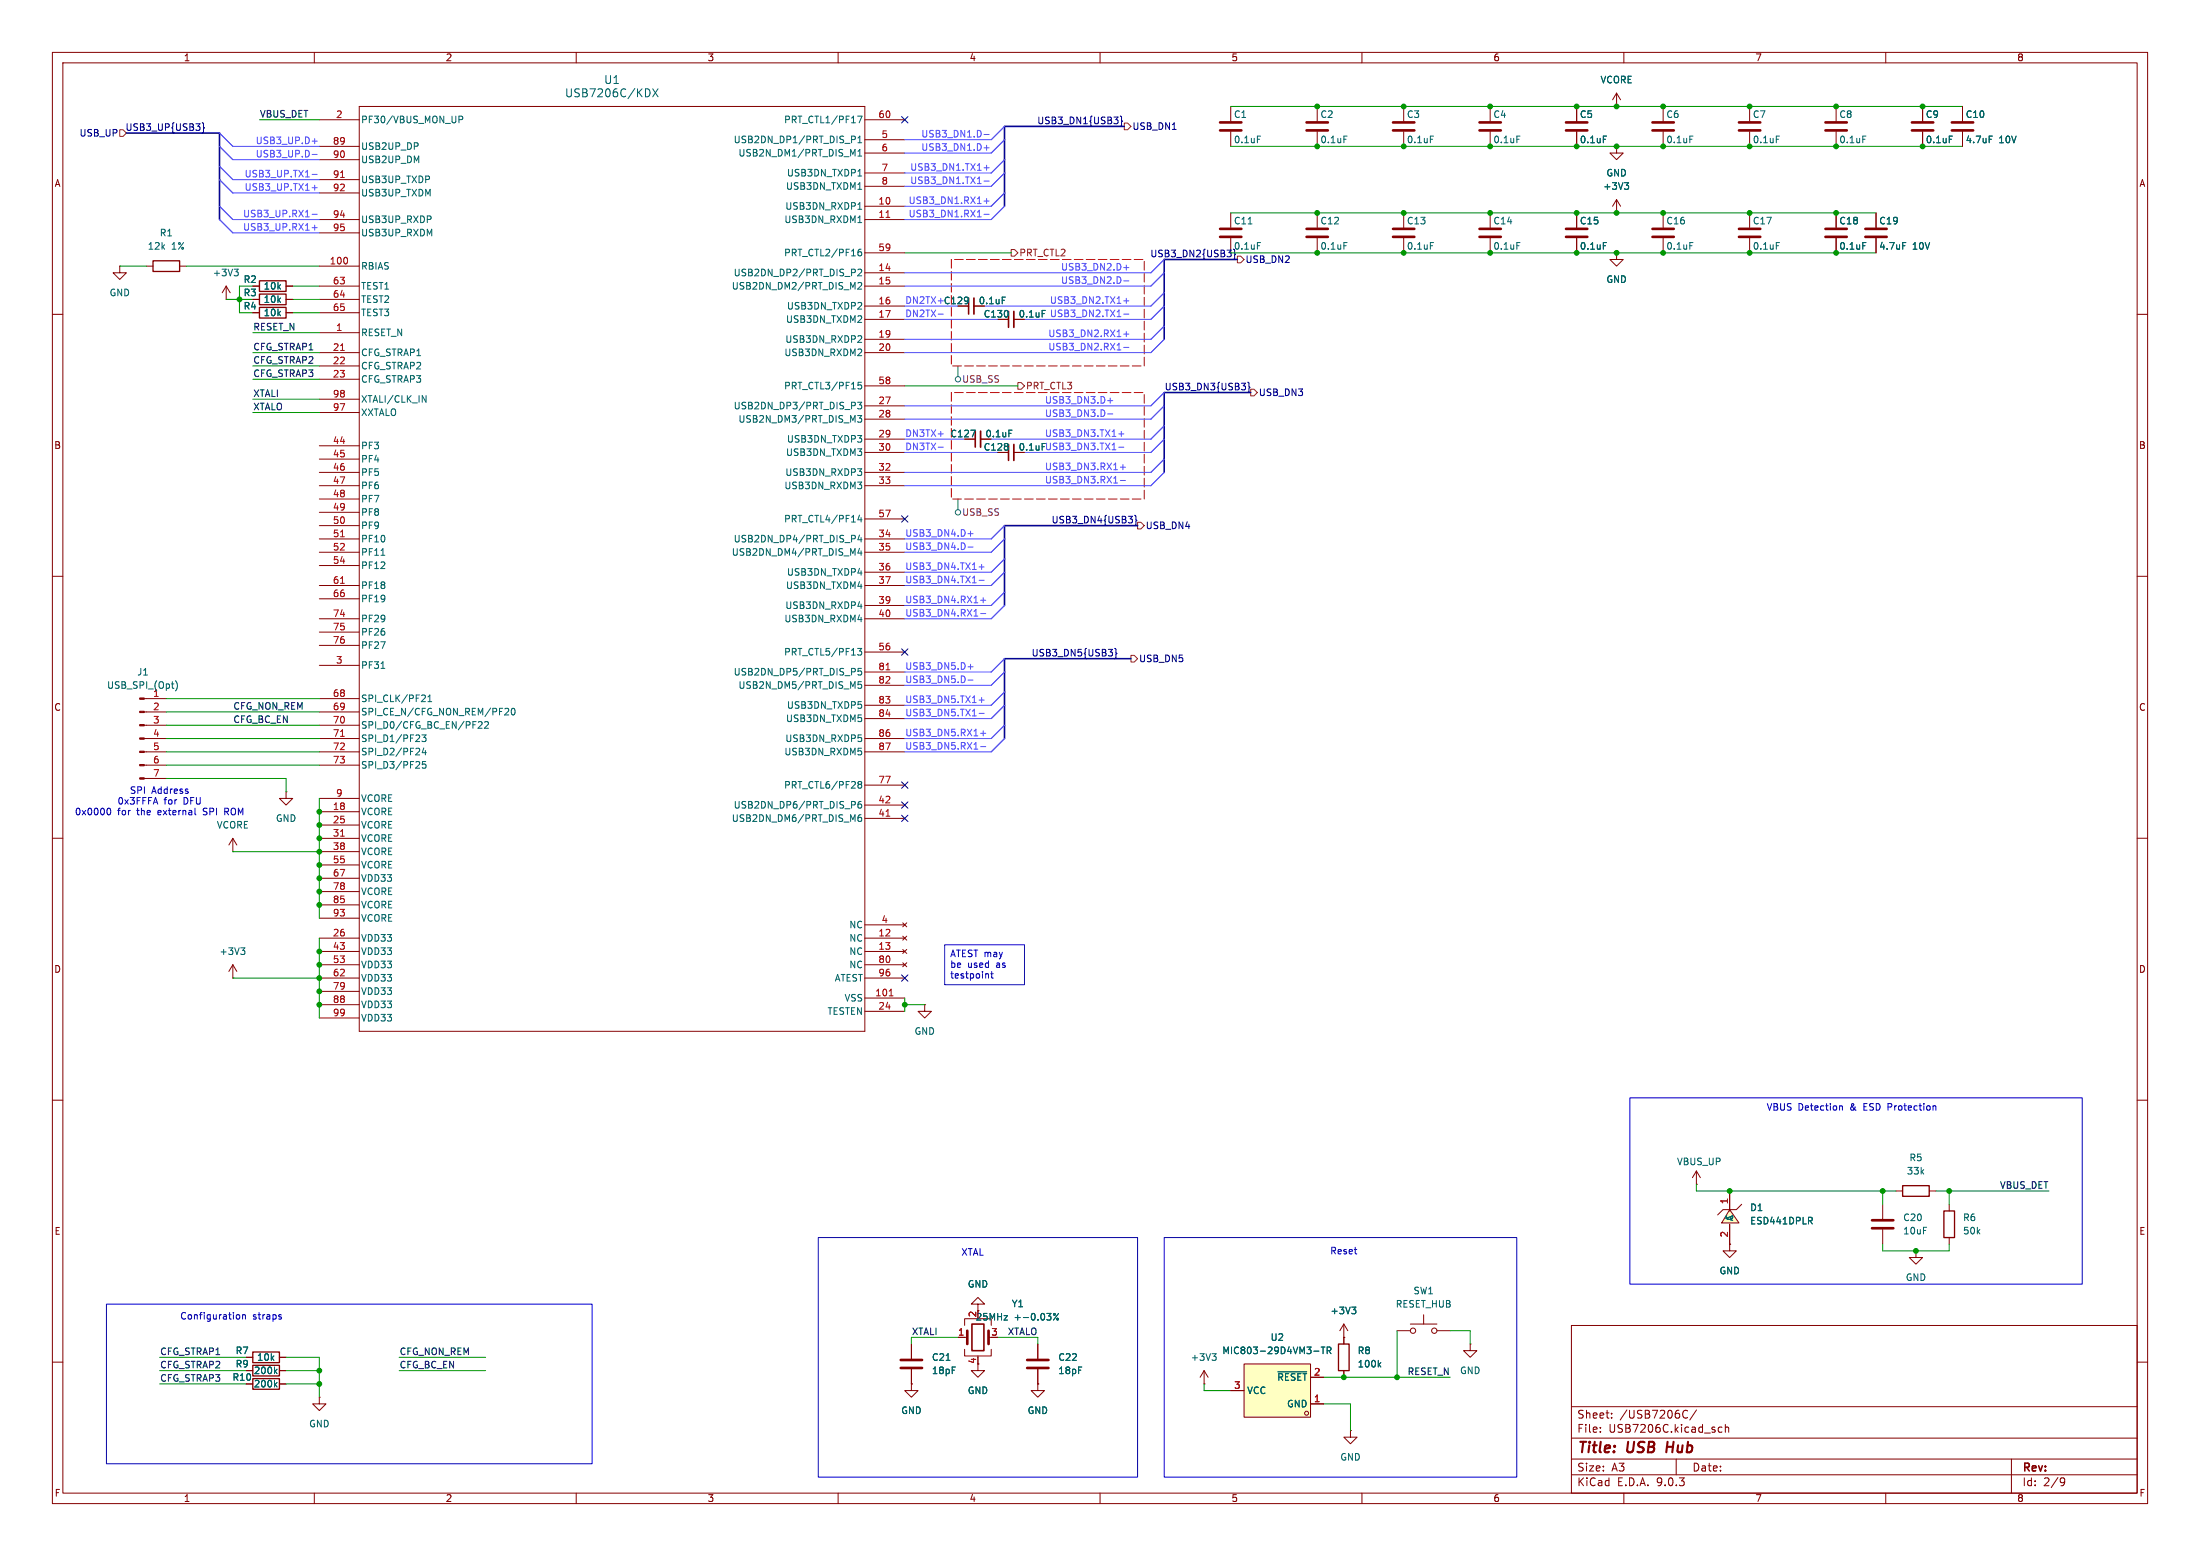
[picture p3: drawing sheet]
<svg xmlns="http://www.w3.org/2000/svg" width="420mm" height="297mm" viewBox="0 0 420 297" stroke-linecap="round" stroke-linejoin="round" font-family="sans-serif">
<g fill="none" stroke="#840000" stroke-width=".19">
<path d="M10 10h400v277h-400zM12 12h396v273h-396zM60 10v2M110 10v2M160 10v2M210 10v2M260 10v2M310 10v2M360 10v2M61 22.9h7.6M61 27.9h7.6M61 30.5h7.6"/>
<path d="M61 34.3h7.6M61 36.8h7.6M68.6 20.3h96.5v176.6h-96.5zM165.1 22.9h7.6M165.1 26.7h7.6M165.1 29.2h7.6M165.1 33h7.6M165.1 35.6h7.6M165.1 39.4h7.6M334 20.3v2.8M334 25.1v2.8M27.9 50.8h1.3"/>
<path d="M34.3 50.8h1.3M43.2 57.2h.1M43.2 54.6l-.8 1.3M43.2 54.6l.7 1.3M43.2 54.6v2.6M48.3 57.2h1.2M48.3 54.6h1.2M54.6 57.2h1.3M54.6 54.6h1.3M61 57.2h7.6M61 54.6h7.6M61 41.9h7.6"/>
<path d="M61 44.5h7.6M61 50.8h7.6M61 59.7h7.6M165.1 54.6h7.6M165.1 41.9h7.6M165.1 48.3h7.6M165.1 52.1h7.6M165.1 58.4h7.6M10 60h2M61 63.5h7.6M61 67.3h7.6M61 69.9h7.6"/>
<path d="M61 72.4h7.6M61 76.2h7.6M61 78.7h7.6M165.1 67.3h7.6M165.1 61h7.6M165.1 64.8h7.6M165.1 73.7h7.6M165.1 77.5h7.6M408 60h2M61 85.1h7.6M61 87.6h7.6M61 90.2h7.6"/>
<path d="M61 92.7h7.6M61 95.3h7.6M61 97.8h7.6M165.1 90.2h7.6M165.1 92.7h7.6M165.1 80h7.6M165.1 83.8h7.6M165.1 86.4h7.6M165.1 99.1h7.6M10 110h2M61 100.3h7.6M61 102.9h7.6"/>
<path d="M61 105.4h7.6M61 108h7.6M61 111.8h7.6M61 114.3h7.6M61 118.1h7.6M165.1 102.9h7.6M165.1 105.4h7.6M165.1 111.8h7.6M165.1 118.1h7.6M165.1 109.2h7.6M165.1 115.6h7.6M408 110h2"/>
<path d="M61 120.7h7.6M61 123.2h7.6M61 127h7.6M61 133.4h7.6M61 135.9h7.6M61 138.4h7.6M165.1 124.5h7.6M165.1 128.3h7.6M165.1 130.8h7.6M165.1 134.6h7.6M165.1 137.2h7.6M10 160h2"/>
<path d="M61 141h7.6M61 143.5h7.6M61 146.1h7.6M61 152.4h7.6M61 154.9h7.6M61 157.5h7.6M165.1 141h7.6M165.1 143.5h7.6M165.1 149.9h7.6M165.1 153.7h7.6M165.1 156.2h7.6M408 160h2"/>
<path d="M61 160h7.6M61 162.6h7.6M61 165.1h7.6M61 167.6h7.6M61 170.2h7.6M61 172.7h7.6M61 175.3h7.6M61 179.1h7.6M165.1 179.1h7.6M165.1 176.5h7.6M172.3 176.1l.8 .8M172.3 178.7l.8 .8"/>
<path d="M173.1 176.1l-.8 .8M173.1 178.7l-.8 .8M44.4 186.7h.1M44.4 184.2l.8 1.2M44.4 184.2l-.7 1.2M44.4 184.2v2.5M61 181.6h7.6M61 184.2h7.6M61 186.7h7.6M61 189.2h7.6M61 191.8h7.6M61 194.3h7.6"/>
<path d="M165.1 181.6h7.6M165.1 184.2h7.6M165.1 186.7h7.6M165.1 190.5h7.6M165.1 193h7.6M172.3 181.2l.8 .8M172.3 183.8l.8 .7M173.1 181.2l-.8 .8M173.1 183.8l-.8 .7M176.5 191.8v1.2h1.3l-1.3 1.3-1.2-1.3h1.2M176.5 191.8h.1M10 210h2"/>
<path d="M408 210h2M323.8 226.1h.1M323.8 223.5l-.7 1.3M323.8 223.5l.8 1.3M323.8 223.5v2.6M330.2 237.5v1.3h1.3l-1.3 1.2-1.3-1.2h1.3M330.2 237.5h.1M47 259.1h1.3M53.3 259.1h1.3M256.5 255.3v1.2M280.7 256.5v1.3h1.2l-1.2 1.3-1.3-1.3h1.3M280.7 256.5h.1"/>
<path d="M300 253h108v32h-108zM10 260h2M47 264.2h1.3M47 261.6h1.3M53.3 264.2h1.3M53.3 261.6h1.3M256.5 261.6v1.3M300 278.5h108M300 274.5h108M300 268.5h108M305.5 273.2v.2M305.5 272.5v.1"/>
<path d="M307.7 270.5v.2M307.7 269.8v.1M320 278.5v3M321.5 269.3l.4-.1 .3 .1M322.2 270.5l-.3 .2-.4-.1M323.9 269.1l-1.3 1.9M328.7 272.5l-.4-.1-.3 .3 .2 .6h.5M329.4 272.5l.2-.1 .3 .1 .1 .9M329.4 271.9v1.5M384 278.5v6.5M408 260h2M60 285v2"/>
<path d="M110 285v2M160 285v2M210 285v2M260 285v2M300 281.5h108M310 285v2M360 285v2M393.6 282.1l.5 .1a.99 .99 0 0 1-.4 1.4h-.3M394.2 282.7l-.3 .3h-.3"/>
</g>
<path d="M318.3 275.2l-.2 2" fill="none" stroke="#840000" stroke-width=".4"/>
<path d="M29.2 49.8h5.1v2h-5.1zM49.5 56.1h5.1v2.1h-5.1zM49.5 53.6h5.1v2h-5.1zM48.3 258.1h5v2h-5zM255.5 256.5h2.1v5.1h-2.1zM48.3 263.1h5v2.1h-5zM48.3 260.6h5v2h-5z" fill="none" stroke="#840000" stroke-width=".25"/>
<g fill="none" stroke="#006464" stroke-width=".19">
<path d="M124 17.3v.8M124.6 17l1 1.5M125.6 17l-1 1.5M87.6 22.8h.6l.1-.2v-.3l-.7-.1v1.2M162.6 26h.5l.2 .2-.1 .4h-.6M162.8 29.4l.4-.9v1.3M163.7 22.2h.9l-.6 1.2M163.8 27.2h.7M163.8 26.3l.3-.3v1.2M163.8 28.9l.3-.4v1.3M163.8 29.8h.7M163.8 33.6h.7"/>
<path d="M163.8 36.1h.7M163.8 39.9h.7M339.1 26h.6M44.7 51.4h.8l-.4 .5M45.2 51.9l.3 .2v.3l-.3 .2M163.2 51.4l.1 .2-.1 .4M163.8 42.5h.7M163.8 51.5l.5-.1 .2 .3-.8 .9h.8M163.8 54l.5-.1 .2 .4-.8 .9h.8M164.4 47.6h-.4a.86 .86 0 0 0 0 1.2l.4-.1 .1-.4-.2-.2h-.4l-.1 .2M80.6 75.5l.7 1.3v-1.3M163.2 76.8l.1 .2-.1 .4"/>
<path d="M163.7 76.8h.8l-.4 .5 .3 .1v.5l-.1 .1-.6-.1M163.7 79.3h.8l-.4 .5 .3 .1v.6l-.1 .1-.6-.1M164.4 64.1l.1 .2-.1 .3-.7 .7h.8M164.4 73h-.6v.6l.2-.1h.4l.1 .2-.1 .4-.1 .1-.5-.1M163.7 89.5h.8l-.4 .5M164.1 98.3l-.3 .9h.8M164.4 90l.1 .2-.1 .5M164.4 98.8v.8M72.7 106h.8M163.2 102.3v.4M163.8 109.4h.8M163.8 115.7h.8"/>
<path d="M163.8 118.3h.8M164.1 102.1l-.3 .9h.8M164.1 104.7l-.3 .9h.8M164.4 102.6v.8M164.4 105.1v.9M72.7 127.6h.8M81.1 132.7l.1 .2v.3l-.8 .7h.8M81.7 133.9h.7M81.7 133l.4-.3v1.2M91.3 137.9l.5-.2 .2 .4-.8 .9h.8M92.5 137.9l.5-.2 .2 .4-.7 .9h.7M96.6 135.2l.4 .1 .1 .3-.8 .9h.8"/>
<path d="M97.8 135.3l.1-.1a.68 .68 0 0 1 .4 .6 .68 .68 0 0 1-.4 .7 .84 .84 0 0 1-.1-1.2zM163.2 127.6l.1 .2-.1 .4M163.7 123.8h.8l-.4 .5 .3 .1v.5l-.1 .1-.6-.1M164.4 127.6h-.6v.6l.2-.1h.4l.1 .2-.1 .4-.1 .1-.5-.1M164.4 130.1h-.6v.6l.2-.1 .4 .1 .1 .1-.1 .5-.1 .1-.5-.1M80.5 140.3h.8l-.4 .5 .4 .1v.5l-.2 .1-.6-.1M80.9 142.8l-.3 .9h.8M81.2 143.2v.9M81.3 145.4h-.6l-.1 .6 .2-.2 .4 .1 .1 .2v.4l-.2 .1-.5-.1M163.2 153l.1 .2-.1 .4M163.8 140.3h.6M164 149.7l-.2-.2 .2-.3h.3l.2 .2-.2 .3"/>
<path d="M164 149.7l-.2 .3v.3l.2 .1h.4l.1-.2v-.2l-.2-.3M164 149.7h.3M164.4 153h-.4a.86 .86 0 0 0 0 1.2l.4-.1 .1-.4-.2-.2h-.4l-.1 .2M164.4 155.5l-.4 .1a.86 .86 0 0 0 0 1.2l.4-.1 .1-.5-.2-.2-.4 .1-.1 .1M164.4 140.8l.1 .2-.1 .5M46 180.9h.7l-.4 .5M46.5 181.4l.2 .2v.3l-.2 .3M52.5 264.3l.4 .4M52.5 261.7l.4 .5M52.9 263.9l-.5 .5M52.9 261.4l-.5 .4M263.2 260.4l.4 .5"/>
<path d="M263.6 260.1l-.5 .5"/>
</g>
<path d="M65 33.9h.7M169.2 41.5h.7M65 66.9h.7M65 102.5h.7M65 111.3h.7M169.2 127.9h.7M65 140.6h.7M65 159.6h.7M169.2 155.8h.7M169.8 190.1h.7" fill="none" stroke="#a90000" stroke-width=".19"/>
<path d="M332 23.4h4M332 24.9h4" fill="none" stroke="#840000" stroke-width=".51"/>
<path d="M330.2 230.9l1.8 2.5h-3.3z" fill="#ffffc2"/>
<g fill="none" stroke="#840000" stroke-width=".19">
<path d="M308.6 17.8v2.5M308.6 17.8l-.8 1.3M308.6 17.8l.8 1.3M234.9 20.3v2.8M234.9 25.1v2.8M251.5 20.3v2.8M251.5 25.1v2.8M268 20.3v2.8M268 25.1v2.8M284.5 20.3v2.8M284.5 25.1v2.8M301 20.3v2.8"/>
<path d="M301 25.1v2.8M308.6 27.9v1.3h1.3l-1.3 1.3-1.3-1.3h1.3M308.6 27.9h.1M308.6 20.3h.1M308.6 38.1l-.8 1.3M308.6 38.1l.8 1.3M308.6 38.1v2.5M317.5 20.3v2.8M317.5 25.1v2.8M350.5 20.3v2.8M350.5 25.1v2.8M367 20.3v2.8"/>
<path d="M367 25.1v2.8M374.6 20.3v2.8M374.6 25.1v2.8M22.9 50.8v1.3h-1.3l1.3 1.2 1.2-1.2h-1.2M22.9 50.8h.1M48.3 59.7h1.2M54.6 59.7h1.3M182.9 58.4h2M185.9 58.4h2.1M234.9 40.6v2.8M234.9 45.5v2.8M251.5 40.6v2.8"/>
<path d="M251.5 45.5v2.8M268 40.6v2.8M268 45.5v2.8M284.5 40.6v2.8M284.5 45.5v2.8M301 40.6v2.8M301 45.5v2.8M308.6 40.6h.1M308.6 48.3v1.2h1.3l-1.3 1.3-1.3-1.3h1.3M308.6 48.3h.1M317.5 40.6v2.8M317.5 45.5v2.8"/>
<path d="M334 40.6v2.8M334 45.5v2.8M350.5 40.6v2.8M350.5 45.5v2.8M358.1 40.6v2.8M358.1 45.5v2.8M190.5 61h2M193.5 61h2.1M184.1 83.8h2.1M187.2 83.8h2M190.5 86.4h2M193.5 86.4h2.1"/>
<path d="M27.5 133.4h4.2M27.5 135.9h4.2M27.5 138.4h4.2M27.5 141h4.2M27.5 143.5h4.2M27.5 146.1h4.2M27.5 148.6h4.2M54.6 151.1v1.3h1.3l-1.3 1.3-1.3-1.3h1.3M54.6 151.1h.1M44.4 162.6h.1M44.4 160l-.7 1.3M44.4 160l.8 1.3"/>
<path d="M44.4 160v2.6M330.2 230.9l1.8 2.5h-3.3zM330.2 227.3v3.8M330.2 233.7v3.8M332.5 229.9l-1 1h-2.6l-1 1M359.4 229.9v2.8M359.4 234.7v2.8M361.9 227.3h1.3M365.8 238.8v1.2h1.2l-1.2 1.3-1.3-1.3h1.3M365.8 238.8h.1M368.3 227.3h1.3M372.1 229.9v1.2"/>
<path d="M372.1 236.2v1.3M174 256.5v2.8M182.9 255.3h1.8M184.1 253v-1.3h5.1v1.3M184.1 257.6v1.2h5.1v-1.2M186.7 248.9h1.3l-1.3-1.3-1.3 1.3h1.3v1.3M186.7 258.8v.3M198.1 256.5v2.8M266.7 254h2.5M269.2 252.7h5.1M271.8 251v1.7M274.3 254h2.6"/>
<path d="M61 266.7v1.3h1.2l-1.2 1.2-1.3-1.2h1.3M61 266.7h.1M174 264.2v1.2h1.3l-1.3 1.3-1.3-1.3h1.3M174 264.2h.1M174 261.4v2.8M186.7 260.3v1.3h1.3l-1.3 1.3-1.3-1.3h1.3M198.1 264.2v1.2h1.3l-1.3 1.3-1.3-1.3h1.3M198.1 264.2h.1M198.1 261.4v2.8M229.9 264.2h.1M229.9 261.6l-.8 1.3M229.9 261.6l.7 1.3"/>
<path d="M229.9 261.6v2.6M257.8 273v1.3h1.3l-1.3 1.3-1.3-1.3h1.3M257.8 273h.1"/>
<circle cx="269.7" cy="254" r=".51"/>
<circle cx="273.8" cy="254" r=".51"/>
</g>
<g fill="none" stroke="#006464" stroke-width=".19">
<path d="M240 26h.6M256.6 26h.6M273.1 26h.6M289.6 26h.6M306.1 26h.6M310.1 34.9h.8l-.4 .5M310.7 35.4l.2 .2v.3l-.2 .2M322.6 26h.6M355.6 26h.6M372.1 26h.6M379.7 26h.6M191.3 56.7h.6"/>
<path d="M198.9 59.3h.7M238.3 42.7h.7M240 46.3h.6M256.6 46.3h.6M273.1 46.3h.6M289.6 46.3h.6M306.1 46.3h.6M322.6 46.3h.6M339.1 46.3h.6M355.6 46.3h.6M363.2 46.3h.6M185.3 82.1h.9l-.6 1.3"/>
<path d="M192.6 82.1h.6M33.5 129.9a1.46 1.46 0 0 1 0 2M345.6 233l.4 .6M345.9 232.4l.1 .2-.1 .4M180.6 259.7h.8M202.1 250.7l-1 1.3M231.4 258.4h.8l-.5 .5M231.9 258.9l.3 .2v.3l-.3 .3"/>
<circle cx="201.3" cy="250.9" r=".18"/>
<circle cx="201.9" cy="251.8" r=".18"/>
</g>
<g fill="none" stroke="#840000" stroke-width=".51">
<path d="M232.9 23.4h4.1M232.9 24.9h4.1M249.4 23.4h4.1M249.4 24.9h4.1M265.9 23.4h4.1M265.9 24.9h4.1M282.4 23.4h4.1M282.4 24.9h4.1M299 23.4h4M299 24.9h4M315.5 23.4h4M315.5 24.9h4"/>
<path d="M348.5 23.4h4.1M348.5 24.9h4.1M365 23.4h4.1M365 24.9h4.1M372.6 23.4h4.1M372.6 24.9h4.1M232.9 43.7h4.1M232.9 45.2h4.1M249.4 43.7h4.1M249.4 45.2h4.1M265.9 43.7h4.1M265.9 45.2h4.1"/>
<path d="M282.4 43.7h4.1M282.4 45.2h4.1M299 43.7h4M299 45.2h4M315.5 43.7h4M315.5 45.2h4M332 43.7h4M332 45.2h4M348.5 43.7h4.1M348.5 45.2h4.1M356.1 43.7h4.1M356.1 45.2h4.1"/>
<path d="M357.4 232.9h4M357.4 234.4h4M172 259.6h4M184.7 254v2.5M188.7 254v2.5M196.1 259.6h4.1M172 261.1h4M196.1 261.1h4.1"/>
</g>
<path d="M49.5 58.7h5.1v2h-5.1zM363.2 226.3h5.1v2h-5.1zM371.1 231.1h2v5.1h-2z" fill="none" stroke="#840000" stroke-width=".25"/>
<path d="M184.9 56.9v3M192.5 59.4v3.1M186.2 82.3v3M192.5 84.8v3.1M185.5 252.7h2.3v5.1h-2.3z" fill="none" stroke="#840000" stroke-width=".3"/>
<path d="M185.9 56.9v3M193.5 59.4v3.1M187.2 82.3v3M193.5 84.8v3.1" fill="none" stroke="#840000" stroke-width=".33"/>
<g fill="#840000" stroke="#840000" stroke-width=".19">
<path d="M26.7 133.2h.8v.3h-.8z"/>
<path d="M26.7 135.8h.8v.2h-.8z"/>
<path d="M26.7 138.3h.8v.3h-.8z"/>
<path d="M26.7 140.8h.8v.3h-.8z"/>
<path d="M26.7 143.4h.8v.2h-.8z"/>
<path d="M26.7 145.9h.8v.3h-.8z"/>
<path d="M26.7 148.5h.8v.2h-.8z"/>
</g>
<path d="M237.5 260.3h12.7v10.2h-12.7z" fill="#ffffc2"/>
<g fill="none" stroke="#840000" stroke-width=".19">
<path d="M301 20.3v2.8M301 25.1v2.8M308.6 27.9h.1M308.6 20.3h.1M367 20.3v2.8M367 25.1v2.8M374.6 20.3v2.8M374.6 25.1v2.8M48.3 54.6h1.2M48.3 57.2h1.2M48.3 59.7h1.2M54.6 54.6h1.3"/>
<path d="M54.6 57.2h1.3M54.6 59.7h1.3M182.9 58.4h2M185.9 58.4h2.1M301 40.6v2.8M301 45.5v2.8M308.6 48.3h.1M308.6 40.6h.1M350.5 40.6v2.8M350.5 45.5v2.8M358.1 40.6v2.8M358.1 45.5v2.8"/>
<path d="M190.5 61h2M193.5 61h2.1M184.1 83.8h2.1M187.2 83.8h2M190.5 86.4h2M193.5 86.4h2.1M330.2 237.5h.1M330.2 227.3v3.8M330.2 233.7v3.8M47 259.1h1.3M53.3 259.1h1.3M174 256.5v2.8"/>
<path d="M182.9 255.3h1.2M198.1 256.5v2.8M256.5 255.3h.1M256.5 252.7l-.7 1.3M256.5 252.7l.8 1.3M256.5 252.7v3.8M47 264.2h1.3M47 261.6h1.3M53.3 264.2h1.3M53.3 261.6h1.3M174 264.2h.1M174 261.4v2.8"/>
<path d="M198.1 264.2h.1M198.1 261.4v2.8M234.9 265.4h2.6M237.5 260.3h12.7v10.2h-12.7zM250.2 268h2.5M250.2 262.9h2.5M256.5 261.6v1.3"/>
<circle cx="249.4" cy="269.8" r=".38"/>
</g>
<g fill="none" stroke="#006464" stroke-width=".19">
<path d="M306.1 26h.6M310.1 34.9h.8l-.4 .5M310.7 35.4l.2 .2v.3l-.2 .2M372.1 26h.6M379.7 26h.6M191.3 56.7h.6M198.9 59.3h.7M306.1 46.3h.6M355.6 46.3h.6M363.2 46.3h.6M185.3 82.1h.9l-.6 1.3M192.6 82.1h.6"/>
<path d="M345.6 233l.4 .6M345.9 232.4l.1 .2-.1 .4M180.6 259.7h.8M202.1 250.7l-1 1.3M250.8 257.9h1M252.2 257.1h.7M252.6 257.1v1.3M253.4 257.8l.6-.1 .1-.2-.1-.3-.6-.1v1.3M253.7 257.8l.4 .6M258.1 249.5h.7l-.4 .5M258.6 250l.2 .2v.3l-.2 .3M52.5 264.3l.4 .4"/>
<path d="M52.5 261.7l.4 .5M52.9 263.9l-.5 .5M52.9 261.4l-.5 .4M244 261.8h5.5M263.2 260.4l.4 .5M263.6 260.1l-.5 .5"/>
<circle cx="201.3" cy="250.9" r=".18"/>
<circle cx="201.9" cy="251.8" r=".18"/>
</g>
<g fill="none" stroke="#484848" stroke-width=".19">
<path d="M182.9 69.9v2M182.9 95.3v2"/>
<circle cx="182.9" cy="72.4" r=".51"/>
<circle cx="182.9" cy="97.8" r=".51"/>
</g>
<path d="M181.6 49.5v20.4h36.8v-20.4h-36.8M181.6 74.9v20.4h36.8v-20.4h-36.8" fill="none" stroke="#f00" stroke-width=".19" stroke-dasharray="1.7 .6"/>
<path d="M22.9 24.8h.6l.6 .6-.6 .6h-.6zM214.6 23.5h.7l.6 .6-.6 .7h-.7zM193 47.6h.7l.6 .7-.6 .6h-.7zM236.2 48.9h.7l.6 .6-.6 .7h-.7zM194.3 73h.6l.7 .7-.7 .6h-.6zM238.8 74.3h.6l.6 .6-.6 .7h-.6zM217.2 99.7h.6l.6 .6-.6 .7h-.6zM215.9 125.1h.6l.7 .6-.7 .7h-.6z" fill="none" stroke="#725600" stroke-width=".19"/>
<g fill="none" stroke="#000084" stroke-width=".19">
<path d="M38.6 23.4l.2 .2v.6l.2 .2-.2 .2v.6l-.2 .2M172.1 22.3l1.2 1.2M173.3 22.3l-1.2 1.2M212.7 22.3h.7l-.4 .5M213.4 23v.5M213.9 22.2l.2 .1v.7l.2 .1-.2 .2v.6l-.2 .2M223.8 24.7h.7M234.2 47.7h.8l-.4 .5M235 48.5v.4M235.8 48.5h.1l-.2 .2v.6l-.2 .2M237 73.1h.8l-.5 .5M237.7 73.8v.5"/>
<path d="M238.2 73l.2 .1v.7l.2 .1-.2 .2v.6l-.2 .2M172.1 98.5l1.2 1.2M173.3 98.5l-1.2 1.2M215.4 98.5h.8l-.4 .5M216.1 99.2v.5M216.6 98.4l.2 .1v.7l.2 .1-.2 .2v.6l-.2 .2M172.1 123.9l1.2 1.2M173.3 123.9l-1.2 1.2M211.6 123.9h.8l-.5 .5M212.3 124.6v.5M212.8 123.8l.2 .1v.7l.2 .1-.2 .2v.6l-.2 .2M172.1 155.6l1.2 1.2"/>
<path d="M172.1 153.1l1.2 1.2M172.1 149.3l1.2 1.2M173.3 155.6l-1.2 1.2M173.3 153.1l-1.2 1.2M173.3 149.3l-1.2 1.2M172.1 186.1l1.2 1.2M173.3 186.1l-1.2 1.2"/>
</g>
<g fill="none" stroke="#4a47ff" stroke-width=".19">
<path d="M41.9 39.4l2.5 2.5h16.6M41.9 34.3l2.5 2.5h16.6M41.9 31.8l2.5 2.5h16.6M41.9 25.4l2.5 2.5h16.6M41.9 27.9l2.5 2.6h16.6M59.6 29.5h1M59.6 26.9h1M59.6 35.8h1M59.6 33.3h1M60.1 35.3v1M187.9 38.4h.9M187.9 34.6h.9"/>
<path d="M187.9 32h.9M187.9 28.2h.9M187.9 25.7h.9M188.3 27.7v1M188.3 31.5v1M188.3 37.9v1M191.8 26.7l-2.6 2.5h-16.5M191.8 24.1l-2.6 2.6h-16.5M191.8 30.5l-2.6 2.5h-16.5M191.8 33l-2.6 2.6h-16.5M191.8 39.4l-2.6 2.5h-16.5M191.8 36.8l-2.6 2.6h-16.5"/>
<path d="M41.9 41.9l2.5 2.6h16.6M59.6 40.9h1M59.6 43.5h1M60.1 43v.9M172.7 58.4h10.2M179.1 60h1M187.9 40.9h.9M214.5 60h1M214.5 57.4h1M214.5 51.1h1M214.5 53.6h1M215 50.6v1"/>
<path d="M215 56.9v1M222.2 55.9l-2.5 2.5h-31.7M222.2 58.4l-2.5 2.6h-24.1M222.2 49.5l-2.5 2.6h-47M222.2 52.1l-2.5 2.5h-47M172.7 61h17.8M211.5 79h.9M211.5 76.5h.9M211.9 76v1M214.5 66.3h1M214.5 63.8h1M215 63.3v1"/>
<path d="M222.2 77.5l-2.5 2.5h-47M222.2 74.9l-2.5 2.6h-47M222.2 64.8l-2.5 2.5h-47M222.2 62.2l-2.5 2.6h-47M172.7 83.8h11.4M172.7 86.4h17.8M179.1 85.4h1M213.6 85.4h.9M213.6 82.8h.9M213.9 91.7h1M213.9 89.2h1M214.1 82.3v1"/>
<path d="M214.4 88.7v1M222.2 81.3l-2.5 2.5h-30.5M222.2 87.6l-2.5 2.6h-47M222.2 83.8l-2.5 2.6h-24.1M222.2 90.2l-2.5 2.5h-47M184.8 101.9h1M184.8 104.4h1M185.3 101.4v1M186.9 108.2h1M186.9 110.8h1M187.2 117.1h1M187.2 114.6h1"/>
<path d="M187.4 107.7v1M187.7 114.1v1M191.8 102.9l-2.6 2.5h-16.5M191.8 109.2l-2.6 2.6h-16.5M191.8 106.7l-2.6 2.5h-16.5M191.8 100.3l-2.6 2.6h-16.5M191.8 115.6l-2.6 2.5h-16.5M191.8 113l-2.6 2.6h-16.5M184.8 127.3h1M184.8 129.8h1M185.3 126.8v1M186.9 133.6h1"/>
<path d="M186.9 136.2h1M187.2 140h1M187.4 133.1v1M187.7 139.5v1M191.8 134.6l-2.6 2.6h-16.5M191.8 138.4l-2.6 2.6h-16.5M191.8 128.3l-2.6 2.5h-16.5M191.8 132.1l-2.6 2.5h-16.5M191.8 125.7l-2.6 2.6h-16.5M187.2 142.5h1M191.8 141l-2.6 2.5h-16.5"/>
</g>
<path d="M24.1 25.4h17.8v16.5M214.6 24.1h-22.8v15.3M236.2 49.5h-14v15.3M238.8 74.9h-16.6v15.3M217.2 100.3h-25.4v15.3M215.9 125.7h-24.1v15.3" fill="none" stroke="#000084" stroke-width=".3"/>
<g fill="none" stroke="#009600" stroke-width=".19">
<path d="M49.5 22.9h11.5M234.9 27.9h139.7M22.9 50.8h5M35.6 50.8h25.4M55.9 59.7h5.1M55.9 57.2h5.1M55.9 54.6h5.1M172.7 48.3h20.3M234.9 48.3h123.2M48.3 78.7h12.7M48.3 67.3h12.7M48.3 63.5h12.7"/>
<path d="M48.3 76.2h12.7M48.3 69.9h12.7M48.3 72.4h12.7M172.7 73.7h21.6M31.7 135.9h29.3M31.7 133.4h29.3M31.7 138.4h29.3M31.7 146.1h29.3M31.7 148.6h22.9v2.5M31.7 143.5h29.3M31.7 141h29.3M172.7 190.5v2.5"/>
<path d="M172.7 191.8h3.8M323.8 226.1v1.2h38.1M359.4 237.5v1.3h12.7v-1.3M359.4 227.3v2.6M369.6 227.3h21.6M372.1 227.3v2.6M30.5 259.1h16.5M54.6 259.1h6.4v7.6M76.2 259.1h16.5M182.9 255.3h-8.9v1.2M190.5 255.3h7.6v1.2M266.7 254v8.9"/>
<path d="M276.9 254h3.8v2.5M30.5 261.6h16.5M30.5 264.2h16.5M54.6 261.6h6.4M54.6 264.2h6.4M76.2 261.6h16.5M252.7 268h5.1v5M252.7 262.9h24.2"/>
</g>
<path d="M234.9 20.3h139.7M43.2 57.2h5.1M48.3 54.6h-2.6v5.1h2.6M234.9 40.6h123.2M61 152.4v22.9M44.4 162.6h16.6M61 179.1v15.2M44.4 186.7h16.6M229.9 264.2v1.2h5" fill="none" stroke="#009600" stroke-width=".2"/>
<g fill="none" stroke="#0000c2" stroke-width=".19">
<path d="M20.5 154.4l.2-.1a.68 .68 0 0 1 .5 .6 .68 .68 0 0 1-.5 .6l-.2-.1M37.2 154.3v1.1l.2 .1M42.9 154.9h.5M43.4 154.3h-.5v1.2M180.3 180.3h15.3v7.7h-15.3zM188.5 185.9l.2 .1v.7M189.1 185.9h.5M189.3 185.4v1.1l.3 .2M311.1 209.6h86.4v35.5h-86.4zM351.2 211.2l.2-.1h.3v.8M369.2 211.1l.4 .1v.7M156.2 236.2h61v45.7h-61z"/>
<path d="M222.2 236.2h67.4v45.7h-67.4zM20.3 248.9h92.7v30.5h-92.7zM45.2 251l.3-.1 .3 .3-.2 .5h-.4M46.3 251.1l.2-.2 .3 .1 .1 .8M46.3 250.9v.9M53.6 251.4l.2 .1-.2 .3M53.6 250.9l.1 .1"/>
</g>
<g fill="#009600" stroke="#009600" stroke-width=".19">
<circle cx="330.2" cy="227.3" r=".46"/>
<circle cx="365.8" cy="238.8" r=".46"/>
<circle cx="372.1" cy="227.3" r=".46"/>
<circle cx="359.4" cy="227.3" r=".46"/>
<circle cx="268" cy="27.9" r=".46"/>
<circle cx="251.5" cy="27.9" r=".46"/>
<circle cx="268" cy="20.3" r=".46"/>
<circle cx="251.5" cy="48.3" r=".46"/>
<circle cx="268" cy="48.3" r=".46"/>
<circle cx="251.5" cy="40.6" r=".46"/>
<circle cx="334" cy="48.3" r=".46"/>
<circle cx="350.5" cy="48.3" r=".46"/>
<circle cx="308.6" cy="40.6" r=".46"/>
<circle cx="301" cy="48.3" r=".46"/>
<circle cx="301" cy="40.6" r=".46"/>
<circle cx="308.6" cy="48.3" r=".46"/>
<circle cx="334" cy="40.6" r=".46"/>
<circle cx="317.5" cy="40.6" r=".46"/>
<circle cx="317.5" cy="48.3" r=".46"/>
<circle cx="251.5" cy="20.3" r=".46"/>
<circle cx="268" cy="40.6" r=".46"/>
<circle cx="284.5" cy="48.3" r=".46"/>
<circle cx="284.5" cy="40.6" r=".46"/>
<circle cx="284.5" cy="27.9" r=".46"/>
<circle cx="284.5" cy="20.3" r=".46"/>
<circle cx="317.5" cy="20.3" r=".46"/>
<circle cx="334" cy="27.9" r=".46"/>
<circle cx="334" cy="20.3" r=".46"/>
<circle cx="317.5" cy="27.9" r=".46"/>
<circle cx="308.6" cy="27.9" r=".46"/>
<circle cx="350.5" cy="20.3" r=".46"/>
<circle cx="350.5" cy="27.9" r=".46"/>
<circle cx="308.6" cy="20.3" r=".46"/>
<circle cx="301" cy="27.9" r=".46"/>
<circle cx="301" cy="20.3" r=".46"/>
<circle cx="367" cy="20.3" r=".46"/>
<circle cx="367" cy="27.9" r=".46"/>
<circle cx="350.5" cy="40.6" r=".46"/>
<circle cx="256.5" cy="262.9" r=".46"/>
<circle cx="266.7" cy="262.9" r=".46"/>
<circle cx="61" cy="172.7" r=".46"/>
<circle cx="172.7" cy="191.8" r=".46"/>
<circle cx="61" cy="154.9" r=".46"/>
<circle cx="61" cy="157.5" r=".46"/>
<circle cx="61" cy="189.2" r=".46"/>
<circle cx="61" cy="191.8" r=".46"/>
<circle cx="61" cy="165.1" r=".46"/>
<circle cx="61" cy="170.2" r=".46"/>
<circle cx="61" cy="167.6" r=".46"/>
<circle cx="61" cy="184.2" r=".46"/>
<circle cx="61" cy="186.7" r=".46"/>
<circle cx="61" cy="181.6" r=".46"/>
<circle cx="61" cy="264.2" r=".46"/>
<circle cx="61" cy="261.6" r=".46"/>
<circle cx="61" cy="160" r=".46"/>
<circle cx="61" cy="162.6" r=".46"/>
<circle cx="45.7" cy="57.2" r=".46"/>
</g>
<g font-size="2.8" fill="#840000">
<text x="301" y="277.9">Title:</text>
<text x="310.6" y="277.9">USB</text>
<text x="319" y="277.9">Hub</text>
</g>
<g font-size="2.1" fill="#006464">
<text x="115.2" y="16.2">U1</text>
<text x="107.8" y="18.8">USB7206C/KDX</text>
</g>
<g font-size="2.1" fill="#840000">
<text x="301" y="273.7">File:</text>
<text x="301" y="271">Sheet:</text>
<text x="307.1" y="273.7">USB7206C.kicad_sch</text>
<text x="309.2" y="271">/USB7206C/</text>
<text x="301" y="281.1">Size:</text>
<text x="307.6" y="281.1">A3</text>
<text x="323" y="281.1">Date:</text>
<text x="386" y="281.3">Rev:</text>
<text x="301" y="283.9">KiCad</text>
<text x="308.7" y="283.9">E.D.A.</text>
<text x="316.3" y="283.9">9.0.3</text>
<text x="386" y="283.9">Id:</text>
<text x="390.1" y="283.9">2/9</text>
</g>
<g font-size="1.8" fill="#840000">
<text x="35" y="11.9">1</text>
<text x="85" y="11.9">2</text>
<text x="135" y="11.9">3</text>
<text x="185" y="11.9">4</text>
<text x="235" y="11.9">5</text>
<text x="285" y="11.9">6</text>
<text x="335" y="11.9">7</text>
<text x="385" y="11.9">8</text>
<text x="10.3" y="35.9">A</text>
<text x="408.3" y="35.9">A</text>
<text x="10.3" y="85.9">B</text>
<text x="408.2" y="85.9">B</text>
<text x="10.3" y="135.9">C</text>
<text x="408.2" y="135.9">C</text>
<text x="10.3" y="185.9">D</text>
<text x="408.2" y="185.9">D</text>
<text x="10.3" y="235.9">E</text>
<text x="408.3" y="235.9">E</text>
<text x="10.3" y="285.9">F</text>
<text x="35" y="286.9">1</text>
<text x="85" y="286.9">2</text>
<text x="135" y="286.9">3</text>
<text x="185" y="286.9">4</text>
<text x="235" y="286.9">5</text>
<text x="285" y="286.9">6</text>
<text x="335" y="286.9">7</text>
<text x="385" y="286.9">8</text>
<text x="408.3" y="285.9">F</text>
</g>
<g font-size="1.8" fill="#006464">
<text x="305.5" y="16.1">VCORE</text>
<text x="68.8" y="23.7">PF30/VBUS_MON_UP</text>
<text x="149.6" y="23.7">PRT_CTL1/PF17</text>
<text x="235.5" y="22.7">C1</text>
<text x="252" y="22.7">C2</text>
<text x="268.5" y="22.7">C3</text>
<text x="285" y="22.7">C4</text>
<text x="301.5" y="22.7">C5</text>
<text x="318" y="22.7">C6</text>
<text x="334.5" y="22.7">C7</text>
<text x="351" y="22.7">C8</text>
<text x="367.5" y="22.7">C9</text>
<text x="375.2" y="22.7">C10</text>
<text x="68.8" y="28.8">USB2UP_DP</text>
<text x="140" y="27.5">USB2DN_DP1/PRT_DIS_P1</text>
<text x="235.5" y="27.5">0.1uF</text>
<text x="252" y="27.5">0.1uF</text>
<text x="268.5" y="27.5">0.1uF</text>
<text x="285" y="27.5">0.1uF</text>
<text x="301.5" y="27.5">0.1uF</text>
<text x="318" y="27.5">0.1uF</text>
<text x="334.5" y="27.5">0.1uF</text>
<text x="351" y="27.5">0.1uF</text>
<text x="367.5" y="27.5">0.1uF</text>
<text x="375.2" y="27.5">4.7uF</text>
<text x="381.6" y="27.5">10V</text>
<text x="68.8" y="31.3">USB2UP_DM</text>
<text x="68.8" y="35.2">USB3UP_TXDP</text>
<text x="140.9" y="30.1">USB2N_DM1/PRT_DIS_M1</text>
<text x="150.1" y="33.9">USB3DN_TXDP1</text>
<text x="306.6" y="33.9">GND</text>
<text x="68.8" y="37.7">USB3UP_TXDM</text>
<text x="149.8" y="40.2">USB3DN_RXDP1</text>
<text x="149.9" y="36.4">USB3DN_TXDM1</text>
<text x="306" y="36.4">+3V3</text>
<text x="28.1" y="47.9">12k</text>
<text x="30.4" y="45.3">R1</text>
<text x="32.7" y="47.9">1%</text>
<text x="68.8" y="42.8">USB3UP_RXDP</text>
<text x="68.8" y="45.3">USB3UP_RXDM</text>
<text x="149.6" y="42.8">USB3DN_RXDM1</text>
<text x="235.5" y="43">C11</text>
<text x="252" y="43">C12</text>
<text x="252" y="47.9">0.1uF</text>
<text x="268.5" y="43">C13</text>
<text x="268.5" y="47.9">0.1uF</text>
<text x="285" y="43">C14</text>
<text x="285" y="47.9">0.1uF</text>
<text x="301.5" y="43">C15</text>
<text x="301.5" y="47.9">0.1uF</text>
<text x="318" y="43">C16</text>
<text x="318" y="47.9">0.1uF</text>
<text x="334.5" y="43">C17</text>
<text x="334.5" y="47.9">0.1uF</text>
<text x="351" y="43">C18</text>
<text x="351" y="47.9">0.1uF</text>
<text x="358.7" y="43">C19</text>
<text x="358.7" y="47.9">4.7uF</text>
<text x="365.1" y="47.9">10V</text>
<text x="40.5" y="52.9">+3V3</text>
<text x="68.8" y="51.7">RBIAS</text>
<text x="140" y="52.9">USB2DN_DP2/PRT_DIS_P2</text>
<text x="149.6" y="49.1">PRT_CTL2/PF16</text>
<text x="20.8" y="56.7">GND</text>
<text x="46.4" y="56.7">R3</text>
<text x="46.4" y="54.2">R2</text>
<text x="46.4" y="59.3">R4</text>
<text x="50.2" y="58">10k</text>
<text x="50.2" y="55.5">10k</text>
<text x="68.8" y="55.5">TEST1</text>
<text x="68.8" y="58">TEST2</text>
<text x="139.6" y="55.5">USB2DN_DM2/PRT_DIS_M2</text>
<text x="150.1" y="59.3">USB3DN_TXDP2</text>
<text x="180.1" y="58.3">C129</text>
<text x="186.8" y="58.3">0.1uF</text>
<text x="306.6" y="54.2">GND</text>
<text x="50.2" y="60.6">10k</text>
<text x="68.8" y="60.6">TEST3</text>
<text x="68.8" y="64.4">RESET_N</text>
<text x="149.8" y="65.6">USB3DN_RXDP2</text>
<text x="149.9" y="61.8">USB3DN_TXDM2</text>
<text x="187.7" y="60.8">C130</text>
<text x="194.4" y="60.8">0.1uF</text>
<text x="68.8" y="68.2">CFG_STRAP1</text>
<text x="68.8" y="70.7">CFG_STRAP2</text>
<text x="149.6" y="68.2">USB3DN_RXDM2</text>
<text x="68.8" y="73.3">CFG_STRAP3</text>
<text x="68.8" y="77.1">XTALI/CLK_IN</text>
<text x="149.6" y="74.5">PRT_CTL3/PF15</text>
<text x="68.8" y="79.6">XXTALO</text>
<text x="140" y="78.3">USB2DN_DP3/PRT_DIS_P3</text>
<text x="140.9" y="80.9">USB2N_DM3/PRT_DIS_M3</text>
<text x="181.3" y="83.7">C127</text>
<text x="188" y="83.7">0.1uF</text>
<text x="68.8" y="86">PF3</text>
<text x="68.8" y="88.5">PF4</text>
<text x="149.9" y="87.2">USB3DN_TXDM3</text>
<text x="150.1" y="84.7">USB3DN_TXDP3</text>
<text x="187.7" y="86.2">C128</text>
<text x="194.4" y="86.2">0.1uF USB3_DN3.TX1-</text>
<text x="194.4" y="86.2">0.1uF</text>
<text x="68.8" y="91">PF5</text>
<text x="68.8" y="93.6">PF6</text>
<text x="149.6" y="93.6">USB3DN_RXDM3</text>
<text x="149.8" y="91">USB3DN_RXDP3</text>
<text x="68.8" y="96.1">PF7</text>
<text x="68.8" y="98.7">PF8</text>
<text x="68.8" y="101.2">PF9</text>
<text x="149.6" y="99.9">PRT_CTL4/PF14</text>
<text x="68.8" y="103.7">PF10</text>
<text x="68.8" y="106.3">PF11</text>
<text x="139.6" y="106.3">USB2DN_DM4/PRT_DIS_M4</text>
<text x="140" y="103.7">USB2DN_DP4/PRT_DIS_P4</text>
<text x="68.8" y="108.8">PF12</text>
<text x="68.8" y="112.6">PF18</text>
<text x="149.9" y="112.6">USB3DN_TXDM4</text>
<text x="150.1" y="110.1">USB3DN_TXDP4</text>
<text x="68.8" y="115.2">PF19</text>
<text x="68.8" y="119">PF29</text>
<text x="149.6" y="119">USB3DN_RXDM4</text>
<text x="149.8" y="116.4">USB3DN_RXDP4</text>
<text x="68.8" y="121.5">PF26</text>
<text x="68.8" y="124.1">PF27</text>
<text x="149.6" y="125.3">PRT_CTL5/PF13</text>
<text x="20.3" y="131.7">USB_SPI_(Opt)</text>
<text x="26.1" y="129.1">J1</text>
<text x="68.8" y="127.9">PF31</text>
<text x="140" y="129.1">USB2DN_DP5/PRT_DIS_P5</text>
<text x="140.9" y="131.7">USB2N_DM5/PRT_DIS_M5</text>
<text x="29.1" y="133.1">1</text>
<text x="68.8" y="134.2">SPI_CLK/PF21</text>
<text x="68.8" y="136.8">SPI_CE_N/CFG_NON_REM/PF20</text>
<text x="150.1" y="135.5">USB3DN_TXDP5</text>
<text x="68.8" y="139.3">SPI_D0/CFG_BC_EN/PF22</text>
<text x="68.8" y="141.8">SPI_D1/PF23</text>
<text x="149.8" y="141.8">USB3DN_RXDP5</text>
<text x="149.9" y="138">USB3DN_TXDM5</text>
<text x="68.8" y="144.4">SPI_D2/PF24</text>
<text x="68.8" y="146.9">SPI_D3/PF25</text>
<text x="149.6" y="144.4">USB3DN_RXDM5</text>
<text x="68.8" y="153.3">VCORE</text>
<text x="68.8" y="155.8">VCORE</text>
<text x="140" y="154.5">USB2DN_DP6/PRT_DIS_P6</text>
<text x="149.6" y="150.7">PRT_CTL6/PF28</text>
<text x="41.3" y="158.3">VCORE</text>
<text x="52.6" y="157.1">GND</text>
<text x="68.8" y="158.3">VCORE</text>
<text x="68.8" y="160.9">VCORE</text>
<text x="139.6" y="157.1">USB2DN_DM6/PRT_DIS_M6</text>
<text x="68.8" y="163.4">VCORE</text>
<text x="68.8" y="166">VCORE</text>
<text x="68.8" y="168.5">VDD33</text>
<text x="68.8" y="171">VCORE</text>
<text x="68.8" y="173.6">VCORE</text>
<text x="68.8" y="176.1">VCORE</text>
<text x="68.8" y="179.9">VDD33</text>
<text x="162" y="177.4">NC</text>
<text x="162" y="179.9">NC</text>
<text x="41.8" y="182.5">+3V3</text>
<text x="68.8" y="182.5">VDD33</text>
<text x="68.8" y="185">VDD33</text>
<text x="162" y="182.5">NC</text>
<text x="162" y="185">NC</text>
<text x="68.8" y="187.6">VDD33</text>
<text x="68.8" y="190.1">VDD33</text>
<text x="159.3" y="187.6">ATEST</text>
<text x="161.1" y="191.4">VSS</text>
<text x="68.8" y="192.6">VDD33</text>
<text x="68.8" y="195.2">VDD33</text>
<text x="157.9" y="193.9">TESTEN</text>
<text x="174.5" y="197.7">GND</text>
<text x="364.4" y="221.8">R5</text>
<text x="320" y="222.6">VBUS_UP</text>
<text x="363.9" y="224.4">33k</text>
<text x="331.1" y="233.2" transform="rotate(-90 331.1 233.2)">A</text>
<text x="334" y="231.4">D1</text>
<text x="334" y="233.9">ESD441DPLR</text>
<text x="363.2" y="233.3">C20</text>
<text x="374.7" y="233.3">R6</text>
<text x="363.2" y="235.8">10uF</text>
<text x="374.7" y="235.8">50k</text>
<text x="184.7" y="246">GND</text>
<text x="328.2" y="243.4">GND</text>
<text x="363.7" y="244.7">GND</text>
<text x="193.1" y="249.7">Y1</text>
<text x="253.9" y="251.1">+3V3</text>
<text x="266.4" y="249.8">RESET_HUB</text>
<text x="269.7" y="247.2">SW1</text>
<text x="186.2" y="252.3">25MHz</text>
<text x="193.6" y="252.3">+-0.03%</text>
<text x="242.5" y="256.1">U2</text>
<text x="44.3" y="263.8">R10</text>
<text x="44.9" y="258.7">R7</text>
<text x="44.9" y="261.2">R9</text>
<text x="48.4" y="262.5">200k</text>
<text x="49" y="259.9">10k</text>
<text x="177.8" y="259.9">C21</text>
<text x="177.8" y="262.5">18pF</text>
<text x="201.9" y="259.9">C22</text>
<text x="201.9" y="262.5">18pF</text>
<text x="227.2" y="259.9">+3V3</text>
<text x="233.2" y="258.7">MIC803-29D4VM3-TR</text>
<text x="243.7" y="263.8">~{RESET}</text>
<text x="259.1" y="258.7">R8</text>
<text x="259.1" y="261.2">100k</text>
<text x="278.6" y="262.5">GND</text>
<text x="48.4" y="265">200k</text>
<text x="184.7" y="266.3">GND</text>
<text x="238" y="266.3">VCC</text>
<text x="245.6" y="268.8">GND</text>
<text x="58.9" y="272.6">GND</text>
<text x="172" y="270.1">GND</text>
<text x="196.1" y="270.1">GND</text>
<text x="255.8" y="279">GND</text>
</g>
<g font-size="1.8" fill="#0f0f0f">
<text x="49.5" y="22.5">VBUS_DET</text>
<text x="48.3" y="63.2">RESET_N</text>
<text x="48.3" y="67">CFG_STRAP1</text>
<text x="48.3" y="69.5">CFG_STRAP2</text>
<text x="48.3" y="75.9">XTALI</text>
<text x="48.3" y="72">CFG_STRAP3</text>
<text x="48.3" y="78.4">XTALO</text>
<text x="44.4" y="135.5">CFG_NON_REM</text>
<text x="44.4" y="138.1">CFG_BC_EN</text>
<text x="381.7" y="227">VBUS_DET</text>
<text x="174" y="254.9">XTALI</text>
<text x="192.3" y="254.9">XTALO</text>
<text x="30.5" y="263.8">CFG_STRAP3</text>
<text x="30.5" y="258.7">CFG_STRAP1</text>
<text x="30.5" y="261.3">CFG_STRAP2</text>
<text x="76.2" y="258.7">CFG_NON_REM</text>
<text x="76.2" y="261.3">CFG_BC_EN</text>
<text x="268.6" y="262.5">RESET_N</text>
</g>
<g font-size="1.8" fill="#a90000">
<text x="64.1" y="22.6">2</text>
<text x="167.6" y="22.6">60</text>
<text x="63.5" y="27.7">89</text>
<text x="168.2" y="26.4">5</text>
<text x="168.2" y="29">6</text>
<text x="63.5" y="30.2">90</text>
<text x="63.5" y="34">91</text>
<text x="168.2" y="32.8">7</text>
<text x="168.2" y="35.3">8</text>
<text x="63.5" y="36.6">92</text>
<text x="63.5" y="41.7">94</text>
<text x="167.6" y="39.1">10</text>
<text x="167.6" y="41.7">11</text>
<text x="63.5" y="44.2">95</text>
<text x="62.9" y="50.5">100</text>
<text x="167.6" y="48">59</text>
<text x="167.6" y="51.8">14</text>
<text x="63.5" y="54.4">63</text>
<text x="63.5" y="56.9">64</text>
<text x="63.5" y="59.4">65</text>
<text x="167.6" y="54.4">15</text>
<text x="167.6" y="58.2">16</text>
<text x="64.1" y="63.2">1</text>
<text x="167.6" y="60.7">17</text>
<text x="167.6" y="64.5">19</text>
<text x="63.5" y="67.1">21</text>
<text x="63.5" y="69.6">22</text>
<text x="167.6" y="67.1">20</text>
<text x="63.5" y="72.1">23</text>
<text x="63.5" y="75.9">98</text>
<text x="167.6" y="73.4">58</text>
<text x="167.6" y="77.2">27</text>
<text x="63.5" y="78.5">97</text>
<text x="167.6" y="79.8">28</text>
<text x="167.6" y="83.6">29</text>
<text x="63.5" y="84.8">44</text>
<text x="63.5" y="87.4">45</text>
<text x="63.5" y="89.9">46</text>
<text x="167.6" y="86.1">30</text>
<text x="167.6" y="89.9">32</text>
<text x="63.5" y="92.5">47</text>
<text x="63.5" y="95">48</text>
<text x="167.6" y="92.5">33</text>
<text x="63.5" y="97.5">49</text>
<text x="63.5" y="100.1">50</text>
<text x="167.6" y="98.8">57</text>
<text x="63.5" y="102.6">51</text>
<text x="63.5" y="105.2">52</text>
<text x="63.5" y="107.7">54</text>
<text x="167.6" y="102.6">34</text>
<text x="167.6" y="105.2">35</text>
<text x="63.5" y="111.5">61</text>
<text x="167.6" y="109">36</text>
<text x="167.6" y="111.5">37</text>
<text x="63.5" y="114">66</text>
<text x="63.5" y="117.9">74</text>
<text x="167.6" y="115.3">39</text>
<text x="167.6" y="117.9">40</text>
<text x="63.5" y="120.4">75</text>
<text x="63.5" y="122.9">76</text>
<text x="167.6" y="124.2">56</text>
<text x="64.1" y="126.7">3</text>
<text x="167.6" y="128">81</text>
<text x="167.6" y="130.6">82</text>
<text x="29.1" y="135.6">2</text>
<text x="63.5" y="133.1">68</text>
<text x="63.5" y="135.6">69</text>
<text x="167.6" y="134.4">83</text>
<text x="167.6" y="136.9">84</text>
<text x="29.1" y="138.2">3</text>
<text x="29.1" y="140.7">4</text>
<text x="29.1" y="143.3">5</text>
<text x="63.5" y="138.2">70</text>
<text x="63.5" y="140.7">71</text>
<text x="63.5" y="143.3">72</text>
<text x="167.6" y="140.7">86</text>
<text x="167.6" y="143.3">87</text>
<text x="29.1" y="145.8">6</text>
<text x="29.1" y="148.3">7</text>
<text x="63.5" y="145.8">73</text>
<text x="167.6" y="149.6">77</text>
<text x="63.5" y="154.7">18</text>
<text x="64.1" y="152.1">9</text>
<text x="167.6" y="153.4">42</text>
<text x="167.6" y="156">41</text>
<text x="63.5" y="157.2">25</text>
<text x="63.5" y="159.8">31</text>
<text x="63.5" y="162.3">38</text>
<text x="63.5" y="164.8">55</text>
<text x="63.5" y="167.4">67</text>
<text x="63.5" y="169.9">78</text>
<text x="63.5" y="172.5">85</text>
<text x="63.5" y="175">93</text>
<text x="63.5" y="178.8">26</text>
<text x="167.6" y="178.8">12</text>
<text x="168.2" y="176.3">4</text>
<text x="63.5" y="181.4">43</text>
<text x="63.5" y="183.9">53</text>
<text x="167.6" y="181.4">13</text>
<text x="167.6" y="183.9">80</text>
<text x="63.5" y="186.4">62</text>
<text x="63.5" y="189">79</text>
<text x="63.5" y="191.5">88</text>
<text x="167" y="190.2">101</text>
<text x="167.6" y="186.4">96</text>
<text x="63.5" y="194.1">99</text>
<text x="167.6" y="192.8">24</text>
<text x="329.9" y="229.9" transform="rotate(-90 329.9 229.9)">1</text>
<text x="329.9" y="236.3" transform="rotate(-90 329.9 236.3)">2</text>
<text x="186.4" y="251.5" transform="rotate(-90 186.4 251.5)">2</text>
<text x="182.8" y="255">1</text>
<text x="189.2" y="255">3</text>
<text x="186.4" y="260.4" transform="rotate(-90 186.4 260.4)">4</text>
<text x="250.8" y="262.6">2</text>
<text x="235.5" y="265.2">3</text>
<text x="250.8" y="267.7">1</text>
</g>
<g font-size="1.8" fill="#000084">
<text x="197.9" y="23.8">USB3_DN1{USB3}</text>
<text x="15.1" y="26.3">USB_UP</text>
<text x="23.9" y="25.1">USB3_UP{USB3}</text>
<text x="216.1" y="25">USB_DN1</text>
<text x="235.5" y="47.9">0.1uF</text>
<text x="219.5" y="49.2">USB3_DN2{USB3}</text>
<text x="237.7" y="50.4">USB_DN2</text>
<text x="222.2" y="74.6">USB3_DN3{USB3}</text>
<text x="240.2" y="75.8">USB_DN3</text>
<text x="200.7" y="100">USB3_DN4{USB3}</text>
<text x="218.6" y="101.2">USB_DN4</text>
<text x="196.8" y="125.4">USB3_DN5{USB3}</text>
<text x="217.4" y="126.6">USB_DN5</text>
</g>
<g font-size="1.8" fill="#4a47ff">
<text x="48.7" y="27.6">USB3_UP.D+</text>
<text x="175.8" y="28.9">USB3_DN1.D+</text>
<text x="175.8" y="26.3">USB3_DN1.D-</text>
<text x="46.6" y="33.9">USB3_UP.TX1-</text>
<text x="48.7" y="30.1">USB3_UP.D-</text>
<text x="173.7" y="35.2">USB3_DN1.TX1-</text>
<text x="173.7" y="32.7">USB3_DN1.TX1+</text>
<text x="46.3" y="41.6">USB3_UP.RX1-</text>
<text x="46.6" y="36.5">USB3_UP.TX1+</text>
<text x="173.4" y="39">USB3_DN1.RX1+</text>
<text x="173.4" y="41.6">USB3_DN1.RX1-</text>
<text x="46.3" y="44.1">USB3_UP.RX1+</text>
<text x="202.5" y="51.7">USB3_DN2.D+</text>
<text x="172.7" y="58.1">DN2TX+ C129</text>
<text x="200.3" y="58.1">USB3_DN2.TX1+</text>
<text x="202.5" y="54.3">USB3_DN2.D-</text>
<text x="172.7" y="60.6">DN2TX-</text>
<text x="200" y="64.4">USB3_DN2.RX1+</text>
<text x="200.3" y="60.6">USB3_DN2.TX1-</text>
<text x="200" y="67">USB3_DN2.RX1-</text>
<text x="199.4" y="77.1">USB3_DN3.D+</text>
<text x="172.7" y="83.5">DN3TX+</text>
<text x="199.4" y="79.7">USB3_DN3.D-</text>
<text x="199.4" y="83.5">USB3_DN3.TX1+</text>
<text x="172.7" y="86">DN3TX-</text>
<text x="199.4" y="89.8">USB3_DN3.RX1+</text>
<text x="199.4" y="92.4">USB3_DN3.RX1-</text>
<text x="172.7" y="102.5">USB3_DN4.D+</text>
<text x="172.7" y="105.1">USB3_DN4.D-</text>
<text x="172.7" y="108.9">USB3_DN4.TX1+</text>
<text x="172.7" y="111.4">USB3_DN4.TX1-</text>
<text x="172.7" y="117.8">USB3_DN4.RX1-</text>
<text x="172.7" y="115.2">USB3_DN4.RX1+</text>
<text x="172.7" y="127.9">USB3_DN5.D+</text>
<text x="172.7" y="130.5">USB3_DN5.D-</text>
<text x="172.7" y="134.3">USB3_DN5.TX1+</text>
<text x="172.7" y="136.8">USB3_DN5.TX1-</text>
<text x="172.7" y="140.6">USB3_DN5.RX1+</text>
<text x="172.7" y="143.2">USB3_DN5.RX1-</text>
</g>
<g font-size="1.8" fill="#725600">
<text x="194.5" y="49.1">PRT_CTL2</text>
<text x="195.8" y="74.5">PRT_CTL3</text>
</g>
<g font-size="1.8" fill="#840084">
<text x="183.6" y="73.3">USB_SS</text>
<text x="183.6" y="98.7">USB_SS</text>
</g>
<g font-size="1.8" fill="#0000c2">
<text x="14.2" y="155.8">0x0000</text>
<text x="22.3" y="153.8">0x3FFFA</text>
<text x="22.4" y="155.8">for</text>
<text x="24.7" y="151.7">SPI</text>
<text x="26.3" y="155.8">the</text>
<text x="28.9" y="151.7">Address</text>
<text x="30.4" y="155.8">external</text>
<text x="31.3" y="153.8">for</text>
<text x="35.1" y="153.8">DFU</text>
<text x="39.3" y="155.8">SPI</text>
<text x="43.5" y="155.8">ROM</text>
<text x="181.3" y="183">ATEST may</text>
<text x="181.3" y="185.1">be</text>
<text x="184.7" y="185.1">used</text>
<text x="190.3" y="185.1">as</text>
<text x="181.3" y="187.1">testpoint</text>
<text x="337.2" y="212.2">VBUS</text>
<text x="343.2" y="212.2">Detection</text>
<text x="353.3" y="212.2">&amp;</text>
<text x="356" y="212.2">ESD Protection</text>
<text x="183.4" y="239.9">XTAL</text>
<text x="253.8" y="239.6">Reset</text>
<text x="34.3" y="252.1">Configuration</text>
<text x="48.2" y="252.1">straps</text>
</g>
</svg>
